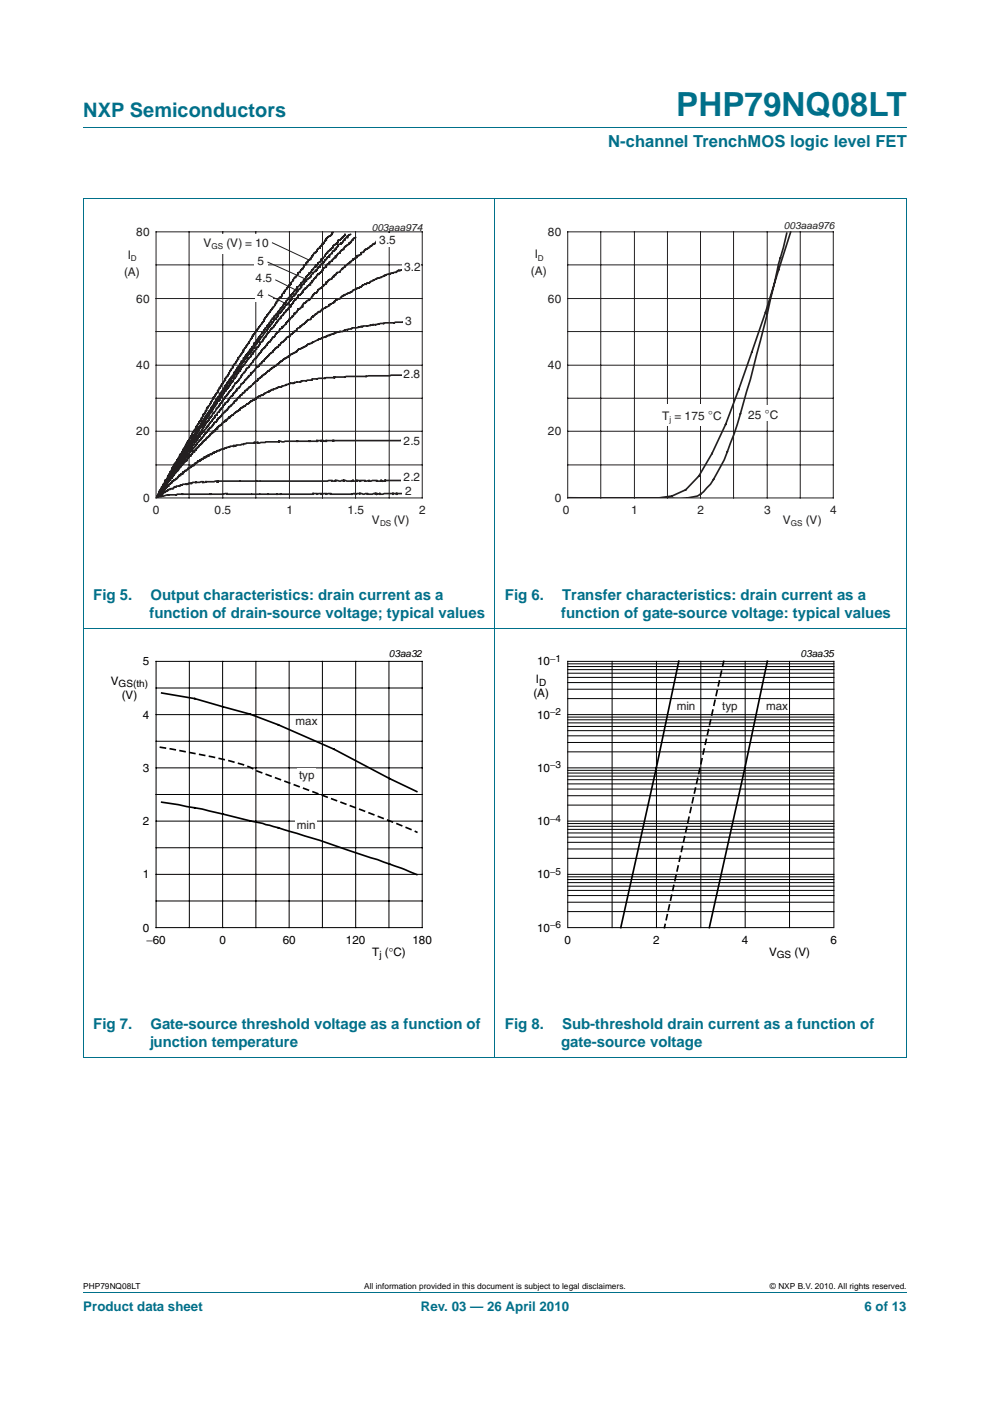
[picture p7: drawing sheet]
<svg xmlns="http://www.w3.org/2000/svg" width="210mm" height="297mm" viewBox="0 0 210 297" stroke-linecap="round" stroke-linejoin="round" font-family="sans-serif">
<path d="M17.7 27h174.6M17.6 42.1h174.7M17.7 42.2v182M105 42.1v182.1M192.3 42.2v182M17.6 133.2h174.7M17.6 224.2h174.7M17.7 273.9h174.6" fill="none" stroke="#00708a" stroke-width=".21"/>
<g fill="none" stroke="#231f20" stroke-width=".21">
<path d="M33.1 56.2h56.5M33.1 49.2h56.5v56.4h-56.5zM40.1 49.2v56.4M47.2 49.2v56.4M54.3 49.2v56.4M61.4 49.2v56.4M68.4 49.2v56.4M75.4 49.2v56.4M82.6 49.2v56.4M33.1 70.3h56.5M33.1 77.4h56.5M33.1 63.3h56.5"/>
<path d="M33.1 98.6h56.5M33.1 84.4h56.5M33.1 91.4h56.5"/>
</g>
<g fill="none" stroke="#231f20" stroke-width=".35">
<path d="M67.5 58.1l-1.9 2.3M67.5 58.1h.1M70.7 49.3l-.3 .1a1.22 1.22 0 0 1-.9 .9l-.8 1.2-.8 .8v.3l-.4 .1-.3 .6-.6 .5-.7 1.2-.5 .2-.6 1-.4 .1-.2 .8-.4 .2-.2 .4-.4 .2v.2l-.9 1-.1 .4-.5 .5v.3l-.3 .1-1.1 1.3-.1 .4-.3 .1-.2 .7a.91 .91 0 0 0-.7 .8l-.2 .1-.6 1.1-2.2 2.9v.3l-2.4 3-.1 .5-.7 1.1-2.2 3.1v.3l-1 1.2-1.3 2.4-.4 .4-.1 .5-.8 .9-2.5 4.4-.6 .5-.2 .8-.6 .7-1.5 2.9-.7 .8-.3 .8-1 1.8h-.2l-.1 .5-.4 .4-.1 .6-.5 .6-.7 1.3-.7 .8-.8 1.9-.8 1.3-.2 .1-.5 1.5M70.7 58.7l-.4 .5a1.16 1.16 0 0 0-1.1 .9l-1.6 1.2-.4 .7a2.43 2.43 0 0 0-1.3 1.3l-1.5 1.1a1.96 1.96 0 0 1-1.2 1.1l-1 1.5-2.9 2.9v.3l-.8 .6-.3 .6-.5 .3-1.5 1.9-.5 .4-1.3 1.8-.5 .4-1.1 1.6-.5 .4-1.7 2.5-.7 .6-.7 1.2-.6 .6-4.4 6.1-.5 .5-.8 1.5-1.9 2.3-.5 .8v.3l-.4 .3-.9 1.6-.5 .5-.2 .5-1 1.3-.2 .4-.2 .2-.6 1-.5 .5-.3 .7-1.1 1.7M70.7 58.7h.1M73.2 49.7v.1a2.55 2.55 0 0 1-1.5 1.2v.3l-1 .9v.3l-.6 .5-.5 .3-.7 1-.8 .7v.2l-1.2 1.1v.3l-.7 .6-.3 .5-.9 1-1.1 1.4-.9 .8-.3 .7-.4 .2-.1 .4-.5 .4-1.8 2.4-.4 .3-1 1.6-.4 .2v.3l-.5 .4-.6 1-.4 .3v.3l-.4 .2-1 1.8-.3 .1-.6 1-.3 .2-.3 .6-1.8 2.5-.3 .2-.1 .5-.3 .1v.3l-1.4 2-.4 .8-1.1 1.3-.1 .4-.3 .1-.8 1.5-.5 .5-.1 .5-.6 .6-.1 .5-.4 .3-.1 .5-2.5 3.7v.3l-1 1.3-.2 .1-1.1 2.2M73.7 50.2l-.4 .3-.1 .4-.8 .8-.7 .2v.3l-1.2 1.2-.1 .4-.5 .4v.2l-.4 .2-.8 1-.8 .7v.3l-.4 .1-.3 .5-1 .9a1.97 1.97 0 0 1-1.2 1.2v.3l-1 .9-.1 .4-.7 .5-.5 1-.8 .6a.75 .75 0 0 1-.5 1l-.9 .9-.8 1.2-.6 .4-.2 .6-.8 .8-4 5.3-2.8 3.8-.1 .6-2 2.5-.2 .6-.8 .8-.2 .6-1 1.3v.2l-.8 1.2-.5 .6-.2 .5-.5 .4-.4 .9-2.2 3.3v.3l-1.1 1.3-.1 .5-.7 .9M74.4 49.7a.66 .66 0 0 0-.7 .6M75.4 50.3l-1.3 1.4a1.96 1.96 0 0 0-1.2 1.2l-.4 .1-.4 .6-.4 .2-.5 .5v.3l-.8 .8-.5 .2v.3l-.7 .4v.3a1.22 1.22 0 0 0-.9 .9l-.8 .6M82.6 49.4l-.8 .4-.6 .7-1.3 .6-.4 .6-2 1.2-.5 .6-.4 .1a.71 .71 0 0 1-.8 .6l-.1 .4-.8 .4-.5 .6-1.2 .8-1 .9a.55 .55 0 0 1-.6 .4l-.9 1M87.8 56.6l-.8 .2a2.51 2.51 0 0 0-1.7 .4l-.8 .1-.5 .4-2.2 .6-1 .5-1.6 .5-.9 .7h-.4l-.2 .3-.8 .2-2.3 1.3-2 1a2.32 2.32 0 0 1-1.4 .9l-.3 .4-2.5 1.4-.5 .6h-.3l-1.2 .9-.6 .8h-.4l-.4 .5-1.4 .9-.1 .3h-.3l-.5 .7-.4 .1-.9 1.1-.7 .2-1.7 1.9a1.96 1.96 0 0 0-1.2 1.2l-.6 .4-1.2 1.4-2.8 2.6v.3l-2 2-.3 .5-.6 .6-.1 .3-1.2 1.2-.7 1.1-.5 .4-1.3 1.8-.4 .3v.4l-.4 .1-.2 .4-1 1.2-.3 .5-.3 .2-.6 1-.4 .3-3.6 5-.3 .2-.1 .5-.8 .8v.2l-2.1 2.8-1.1 1.9M65.6 60.4l-1.2 1a1.97 1.97 0 0 1-1.2 1.2v.3l-1.5 1.8v.3l-2 2-.2 .4-.4 .3-1 1.5-.7 .6-1.7 2.5-.4 .2a1.68 1.68 0 0 1-.9 1.2v.3l-.8 .8v.3l-.3 .1-.1 .4-.5 .4-.8 1.3-.7 .7-.3 .6-.6 .7-.1 .5-.4 .3-1.4 2.1-.9 1-.5 1-.3 .1-.1 .5-.5 .4v.3l-.8 1-.3 .7-1.7 2.3-.3 .6-1.4 2-.2 .4-.5 .5v.3l-.4 .4-.1 .5-3.2 4.6"/>
<path d="M65.6 60.4h.1M88.1 79.5l-14.7 .3-.2 .1h-2.3v.2l-4.6 .2-.1 .3-2 .1-.6 .3h-.6l-2.3 .5-1 .6h-.6l-1.4 .5-.5 .2-.2 .3h-.2l-1.6 .9-.5 .2-4 2.7M88.4 68.1l-7.7 .5-2.8 .5h-.8l-1.4 .4h-.8l-.5 .3-1.4 .2-.4 .3a14.9 14.9 0 0 0-4.2 1.3l-.8 .3-1.6 .9-.6 .1-.4 .4-1.4 .7h-.2l-.4 .5a26.3 26.3 0 0 0-4.9 3.3l-2.5 1.9-.2 .2-.6 .4-.3 .4-2.5 2.1-3.4 3.5-.4 .6-2 1.9-.3 .5-.5 .4-.4 .7-.5 .4-1.9 2.4-.2 .1-3.4 4.3v-.1l-.5 .5v.3l-.2 .1-.2 .4-.8 .8v.3l-.4 .3v.2l-.2 .2-.6 .9-.2 .1-1.3 1.7M36.7 99.8l-.7 1M36.8 99.6l-.7 1M36.9 99.1l-.4 .8a.51 .51 0 0 0-.4 .7M36.9 99.1l-.1 .5M37.2 98.8l-.3 .3M38.5 96.6l-1 1.7h-.2l-.1 .5M38.5 96.6a2 2 0 0 1-.8 1.4l-.9 1.6M39.3 95.4l-.8 1.2M39.3 95.4l-.1 .4-.7 .8"/>
<path d="M39.4 97.6h.1M40.5 93.5l-.4 .3-.1 .5-.4 .4-.3 .7M40.5 93.5l-.5 1-.4 .2-.3 .7M40.9 98.7l-.4 .1-.1 .3h-.3l-.4 .5-.8 .4-.2 .4M40.9 98.7h.1M41 95.8h.1M42.8 97.4l-.6 .4h.2h-.4l-.2 .2-.4 .2-.5 .5M42.8 97.4h.1M45.1 96.1l-2.3 1.3M45.1 96.1h.1M45.9 90.9h.1M48.6 88.5l-.8 .8-.7 .4-.3 .4a2.34 2.34 0 0 0-1.3 1.3h-.2l-2.4 2.4-1.3 1.6-.7 .5-.4 .7-1.6 1.4v.3l-.8 .8-.2 .5-.6 .4-.8 1.2-.4 .3v.2l-.2 .3h-.3v.3l-.7 .8"/>
<path d="M48.6 88.5h.1M50.7 86.9l-2.1 1.6M50.7 86.9h.1M88.1 93.3l-.4 .1h-.4v-.1l-.7 .1-.1-.1h-1.3l-.3 .1h-15.7v.1l-2-.1v.1h.3h-7l-.3 .2-1.1-.2v.2h-2.7l-1.4 .2-1-.1v.1a14.7 14.7 0 0 0-4.4 .7v-.1l-.1 .1h-.7l-2 .7-1.7 .8M33.1 105.6h.1M33.5 105.3l-.4 .3M33.5 105.3h.1M33.8 104.4l-.4 .8M33.8 104.4l-.7 1.2M33.9 104.1l-.8 1.5M33.9 104.4l-.8 1.2M33.9 104.3v.2l-.8 1.1"/>
<path d="M33.9 104.4l-.4 .8-.4 .4M33.9 104.1l-.1 .3M33.9 104.3l-.1 .1M34 104.3l-.8 1.3M34 104.3l-.1 .1M34.3 103.6l-.4 .4v.4M34.3 103.6l-.4 .7M34.3 103.7l-.4 .4M34.3 103.7l-.3 .6M34.6 103.2l-.3 .4M34.6 103.6l-.7 .8M34.6 103.3l-.7 .8"/>
<path d="M34.7 102.9l-.4 .7M34.7 102.9l-.1 .3M34.8 102.7l-.5 .6v.4M34.9 103.1l-.6 .6v.4l-.3 .2M34.9 103.1h.1M35.5 101.6l-.7 1.1M35.7 101.2l-.5 1.2-.5 .5M36 100.8l-.3 .4M36 100.8l-.5 .8M36.1 100.6l-.2 .1-.2 .5M36.1 100.6v.1M36.9 103.3l-.2 .3-.8 .1-1 .6v.1h-.2l-.4 .5-.1-.1-.2 .2-.5 .3"/>
<path d="M36.9 103.3h.1M38.7 100.4l-.4 .4h-.3l-.7 .8-.8 .4-.1 .4-.4 .1-.3 .3v.3h-.2l-.9 1-.4 .2-.3 .5M38.7 100.4h.1M39.6 102.7h-.8l-.8 .4h-.5l-.6 .2M39.6 102.7v-.2v.2M58.8 104.8h-10.6v-.2h-.4l-.4 .2h-9.8l-.1 .1-.2-.1v.1h-1.6v.1v-.1h-.2l-2.4 .7M58.8 104.8v-.2v.2M87.8 104.6h-3.7v.2v-.2h-.8v.2v-.2a3.4 3.4 0 0 0-2.1 .2l-.6-.2v.2l-.6-.2h-.4l.3 .2-.1-.2-.8 .2h-1.1v-.2l-.6 .2-.6-.2h-.4v.2v-.2l-.8 .2-.1-.2-.7 .2-.1-.2v.2h-4.5v-.2l-.8 .2-.1-.2-.8 .2h-.3v-.2l-.8 .2-.1-.2h-.8v.2h-7.6M87.8 104.6h.1M87.8 104.6h1M87.8 101.9h.3h-6.5h.3l-.4 .1-.5-.1-.2 .1h-.9v-.1l-1.2 .1h-.4v-.1l-.5 .1h-.4v-.1h-.9l-.2 .1h.3l-.4-.1h-.5v.1h-1.1l.1-.1 .2 .1h-1.3l-.3-.1h-.4v.1v-.1l-.7 .1-.6-.1h-.4v.1h-.8v-.1l-.9 .1h-23l-.3 .1h-.1l.1-.1h-.5a3.1 3.1 0 0 1-2 .1h.1l-.4 .2h-.4v-.2l-2.1 .2-.3 .2-.4-.1-.6 .3"/>
</g>
<g fill="#fff">
<path d="M42.5 49.6h15v4.2h-15z"/>
<path d="M85.5 66.4h3.3v2.9h-3.3z"/>
<path d="M79.8 49.3h3.9v3h-3.9z"/>
<path d="M54.1 60.6h3.6v3.3h-3.6z"/>
<path d="M53.8 56.8h4v3.7h-4z"/>
<path d="M53.9 53.6h2.9v3.3h-2.9z"/>
<path d="M85.3 55.2h3.9v2.9h-3.9z"/>
<path d="M85.1 91.8h4v2.9h-4z"/>
<path d="M85.2 102.4h4v2.9h-4z"/>
<path d="M85.2 77.6h4v2.9h-4z"/>
<path d="M85.1 99.5h4v2.9h-4z"/>
</g>
<path d="M20.4 46.4h81.9v66.3h-81.9z" fill="none" stroke="#fff" stroke-width=".21"/>
<g fill="none" stroke="#231f20" stroke-width=".21">
<path d="M56.7 55.6l7.9 3.5M57.7 51.4l7.7 3.7M58.4 59.3l4.9 2.5M120.4 56.2h56.3M120.4 49.2h56.3v56.4h-56.3zM127.4 49.2v56.4M134.6 49.2v56.4M141.6 49.2v56.4M148.6 49.2v56.4M155.6 49.2v56.4M162.7 49.2v56.4M169.7 49.2v56.4"/>
<path d="M56.9 62.5l4.9 2.5M120.4 70.3h56.3M120.4 77.4h56.3M120.4 63.3h56.3M120.4 98.6h56.3M120.4 84.4h56.3M120.4 91.4h56.3"/>
</g>
<path d="M166.9 49.4l-.7 3.1a51.8 51.8 0 0 0-2 7.9l-.8 3.2a323.8 323.8 0 0 1-7.7 28.4l-.8 1.9a40.3 40.3 0 0 1-4.2 8.8l-.8 .8a4.7 4.7 0 0 1-4.1 2.1h-.5M167.7 49.2a578.9 578.9 0 0 1-11 33.4l-2.8 7.4-2.9 6.2-2.8 4.7-2.8 2.9-2.9 1.4-2.7 .4h-13.2M120.5 105.5l12.4 .1" fill="none" stroke="#231f20" stroke-width=".35"/>
<g fill="#fff">
<path d="M139.6 85.8h13.8v4.5h-13.8z"/>
<path d="M158.2 85.9h7.2v3.3h-7.2z"/>
</g>
<path d="M107.7 46.4h81.9v66.3h-81.9zM20.4 137.4h81.9v66.3h-81.9z" fill="none" stroke="#fff" stroke-width=".21"/>
<g fill="none" stroke="#000" stroke-width=".21">
<path d="M33.1 140.2h56.5v56.5h-56.5zM33.1 145.9h56.5M33.1 157.2h56.5M33.1 151.5h56.5M40.2 140.2v56.5M47.2 140.2v56.5M54.3 140.2v56.5M61.3 140.2v56.5M68.4 140.2v56.5M75.4 140.2v56.5M82.5 140.2v56.5M33.1 168.4h56.5"/>
<path d="M33.1 179.7h56.5M33.1 162.8h56.5M33.1 174.1h56.5M33.1 191h56.5M33.1 185.4h56.5"/>
</g>
<path d="M34.3 146.9l7 1.2 11.8 3.3 5.9 2.3 11.8 5.1 11.8 6.3 5.8 2.7M34.3 170.1l8.6 1.4 14.3 3.5 10.6 3.2 12.3 4.1 8.3 3.1" fill="none" stroke="#000" stroke-width=".35"/>
<path d="M34 158.4l2.2 .4a127.5 127.5 0 0 1 16.2 3.6 80.1 80.1 0 0 0 10.2 4l18.8 7.1 7 2.9" fill="none" stroke="#000" stroke-width=".35" stroke-dasharray="1.1"/>
<g fill="#fff">
<path d="M62.4 151.9h5.2v2.3h-5.2z"/>
<path d="M62.4 163.2h5.2v2.3h-5.2z"/>
<path d="M63 163h3.9v3h-3.9z"/>
<path d="M62.7 173.9h4.5v2.2h-4.5z"/>
</g>
<path d="M107.7 137.4h81.9v66.3h-81.9z" fill="none" stroke="#fff" stroke-width=".21"/>
<g fill="none" stroke="#000" stroke-width=".21">
<path d="M120.4 140.2h56.5v56.5h-56.5zM120.4 159.4h56.5M120.4 157.4h56.5M120.4 156h56.5M120.4 154.9h56.5M120.4 154h56.5M120.4 153.3h56.5M120.4 152.6h56.5M120.4 152h56.5M120.4 151.5h56.5M120.4 148.1h56.5M120.4 146.1h56.5"/>
<path d="M120.4 144.7h56.5M120.4 143.6h56.5M120.4 142.7h56.5M120.4 142h56.5M120.4 141.3h56.5M120.4 140.7h56.5M129.8 140.2v56.5M139.2 140.2v56.5M148.6 140.2v56.5M158.1 140.2v56.5M167.5 140.2v56.5M120.4 180h56.5"/>
<path d="M120.4 178.6h56.5M120.4 177.5h56.5M120.4 176.6h56.5M120.4 175.8h56.5M120.4 175.2h56.5M120.4 174.6h56.5M120.4 174.1h56.5M120.4 170.7h56.5M120.4 168.7h56.5M120.4 167.3h56.5M120.4 166.2h56.5M120.4 165.3h56.5"/>
<path d="M120.4 164.6h56.5M120.4 163.9h56.5M120.4 163.3h56.5M120.4 162.8h56.5M120.4 193.3h56.5M120.4 191.3h56.5M120.4 189.9h56.5M120.4 188.8h56.5M120.4 187.9h56.5M120.4 187.1h56.5M120.4 186.5h56.5M120.4 185.9h56.5"/>
<path d="M120.4 185.4h56.5M120.4 182h56.5"/>
</g>
<path d="M144 140.2l-4.8 22.6-7.5 33.9M162.8 140.2l-4.8 22.6-7.5 33.9" fill="none" stroke="#000" stroke-width=".35"/>
<path d="M153.5 140.2l-12.6 56.5" fill="none" stroke="#000" stroke-width=".35" stroke-dasharray="1.1"/>
<g fill="#fff">
<path d="M143.1 148.4h4.6v2.6h-4.6z"/>
<path d="M152.8 148.4h4.6v2.6h-4.6z"/>
<path d="M162.1 148.4h4.6v2.6h-4.6z"/>
</g>
<text font-size="7" fill="#00708a" x="143.4" y="24.6">PHP79NQ08LT</text>
<text font-size="4.2" fill="#00708a" x="17.7" y="24.9">NXP Semiconductors</text>
<text font-size="3.5" fill="#00708a" x="129" y="31.1">N-channel TrenchMOS logic level FET</text>
<g font-size="3.2" fill="#00708a">
<text x="19.8" y="127.2">Fig 5.</text>
<text x="31.7" y="131">function of drain-source voltage; typical values</text>
<text x="31.9" y="127.2">Output characteristics: drain current as a</text>
<text x="107.1" y="127.2">Fig 6.</text>
<text x="119" y="131">function of gate-source voltage: typical values</text>
<text x="119.2" y="127.2">Transfer characteristics: drain current as a</text>
<text x="19.8" y="218.2">Fig 7.</text>
<text x="31.9" y="218.2">Gate-source threshold voltage as a function of</text>
<text x="107.1" y="218.2">Fig 8.</text>
<text x="119.2" y="218.2">Sub-threshold drain current as a function of</text>
<text x="31.7" y="222.1">junction temperature</text>
<text x="119" y="222.1">gate-source voltage</text>
</g>
<g font-size="2.8" fill="#00708a">
<text x="17.7" y="277.9">Product data sheet</text>
<text x="89.3" y="277.9">Rev. 03 — 26 April 2010</text>
<text x="183.4" y="277.9">6 of 13</text>
</g>
<g font-size="2.5" fill="#231f20">
<text x="28.9" y="50">80</text>
<text x="43.1" y="52.4">V</text>
<text x="48" y="52.4">(V) = 10</text>
<text x="80.5" y="51.7">3.5</text>
<text x="116.2" y="50">80</text>
<text x="26.3" y="58.5">(A)</text>
<text x="27.1" y="54.9">I</text>
<text x="54.2" y="59.8">4.5</text>
<text x="54.7" y="56.2">5</text>
<text x="85.7" y="57.5">3.2</text>
<text x="112.6" y="58.4">(A)</text>
<text x="113.4" y="54.8">I</text>
<text x="28.9" y="64.2">60</text>
<text x="54.5" y="63.2">4</text>
<text x="116.2" y="64.2">60</text>
<text x="85.9" y="68.9">3</text>
<text x="28.9" y="78.3">40</text>
<text x="85.6" y="80.2">2.8</text>
<text x="116.2" y="78.3">40</text>
<text x="140.4" y="89">T</text>
<text x="143.1" y="89">= 175 °C</text>
<text x="158.7" y="88.8">25 °</text>
<text x="163.3" y="88.8">C</text>
<text x="28.9" y="92.3">20</text>
<text x="85.6" y="94.3">2.5</text>
<text x="116.2" y="92.3">20</text>
<text x="30.4" y="106.5">0</text>
<text x="85.6" y="102.1">2.2</text>
<text x="85.9" y="104.9">2</text>
<text x="117.7" y="106.5">0</text>
<text x="32.4" y="109">0</text>
<text x="45.5" y="109">0.5</text>
<text x="60.7" y="109">1</text>
<text x="73.7" y="109">1.5</text>
<text x="78.9" y="111">V</text>
<text x="83.5" y="111">(V)</text>
<text x="88.9" y="109">2</text>
<text x="119.4" y="109.1">0</text>
<text x="133.9" y="109">1</text>
<text x="147.9" y="109">2</text>
<text x="162.1" y="109">3</text>
<text x="166" y="111.1">V</text>
<text x="170.9" y="111.1">(V)</text>
<text x="176.1" y="109">4</text>
<text x="62.7" y="153.6">max</text>
<text x="143.5" y="150.6">min</text>
<text x="153.2" y="150.6">typ</text>
<text x="162.5" y="150.6">max</text>
<text x="63.4" y="165.1">typ</text>
<text x="63" y="175.7">min</text>
</g>
<g font-size="2.5">
<text x="30.3" y="141.1">5</text>
<text x="113.9" y="141.1">10</text>
<text x="23.5" y="145.2">V</text>
<text x="25.8" y="148.2">(V)</text>
<text x="113.1" y="147.8">(A)</text>
<text x="113.7" y="144.8">I</text>
<text x="30.3" y="152.4">4</text>
<text x="113.9" y="152.4">10</text>
<text x="30.3" y="163.7">3</text>
<text x="113.9" y="163.7">10</text>
<text x="30.3" y="174.9">2</text>
<text x="113.9" y="174.9">10</text>
<text x="30.3" y="186.2">1</text>
<text x="113.9" y="186.2">10</text>
<text x="30.3" y="197.5">0</text>
<text x="113.9" y="197.5">10</text>
<text x="31.1" y="200.1">−60</text>
<text x="46.5" y="200.1">0</text>
<text x="60" y="200.1">60</text>
<text x="73.4" y="200.1">120</text>
<text x="79" y="202.6">T (°C)</text>
<text x="87.5" y="200.1">180</text>
<text x="119.7" y="200.1">0</text>
<text x="138.6" y="200.1">2</text>
<text x="157.4" y="200.1">4</text>
<text x="163.1" y="202.6">V</text>
<text x="168.5" y="202.6">(V)</text>
<text x="176.2" y="200.1">6</text>
</g>
<g font-size="2.1" fill="#231f20">
<text x="78.8" y="48.9">003aaa974</text>
<text x="166.3" y="48.6">003aaa976</text>
</g>
<g font-size="2.1">
<text x="82.5" y="139.4">03aa32</text>
<text x="116.7" y="140.3">−1</text>
<text x="169.8" y="139.4">03aa35</text>
<text x="25.2" y="145.7">GS(th)</text>
<text x="114.4" y="145.3">D</text>
<text x="116.7" y="151.6">−2</text>
<text x="116.7" y="162.9">−3</text>
<text x="116.7" y="174.2">−4</text>
<text x="116.7" y="185.5">−5</text>
<text x="116.7" y="196.8">−6</text>
<text x="80.5" y="203.1">j</text>
<text x="164.8" y="203.1">GS</text>
</g>
<g font-size="1.8">
<text x="17.7" y="273.3">PHP79NQ08LT</text>
<text x="77.3" y="273.3">All information provided in this document is subject to legal disclaimers.</text>
<text x="163.3" y="273.3">© NXP B.V. 2010. All rights reserved.</text>
</g>
<g font-size="1.7" fill="#231f20">
<text x="44.9" y="52.8">GS</text>
<text x="27.8" y="55.3">D</text>
<text x="114.1" y="55.2">D</text>
<text x="142" y="89.4">j</text>
<text x="80.6" y="111.5">DS</text>
<text x="167.8" y="111.5">GS</text>
</g>
</svg>
